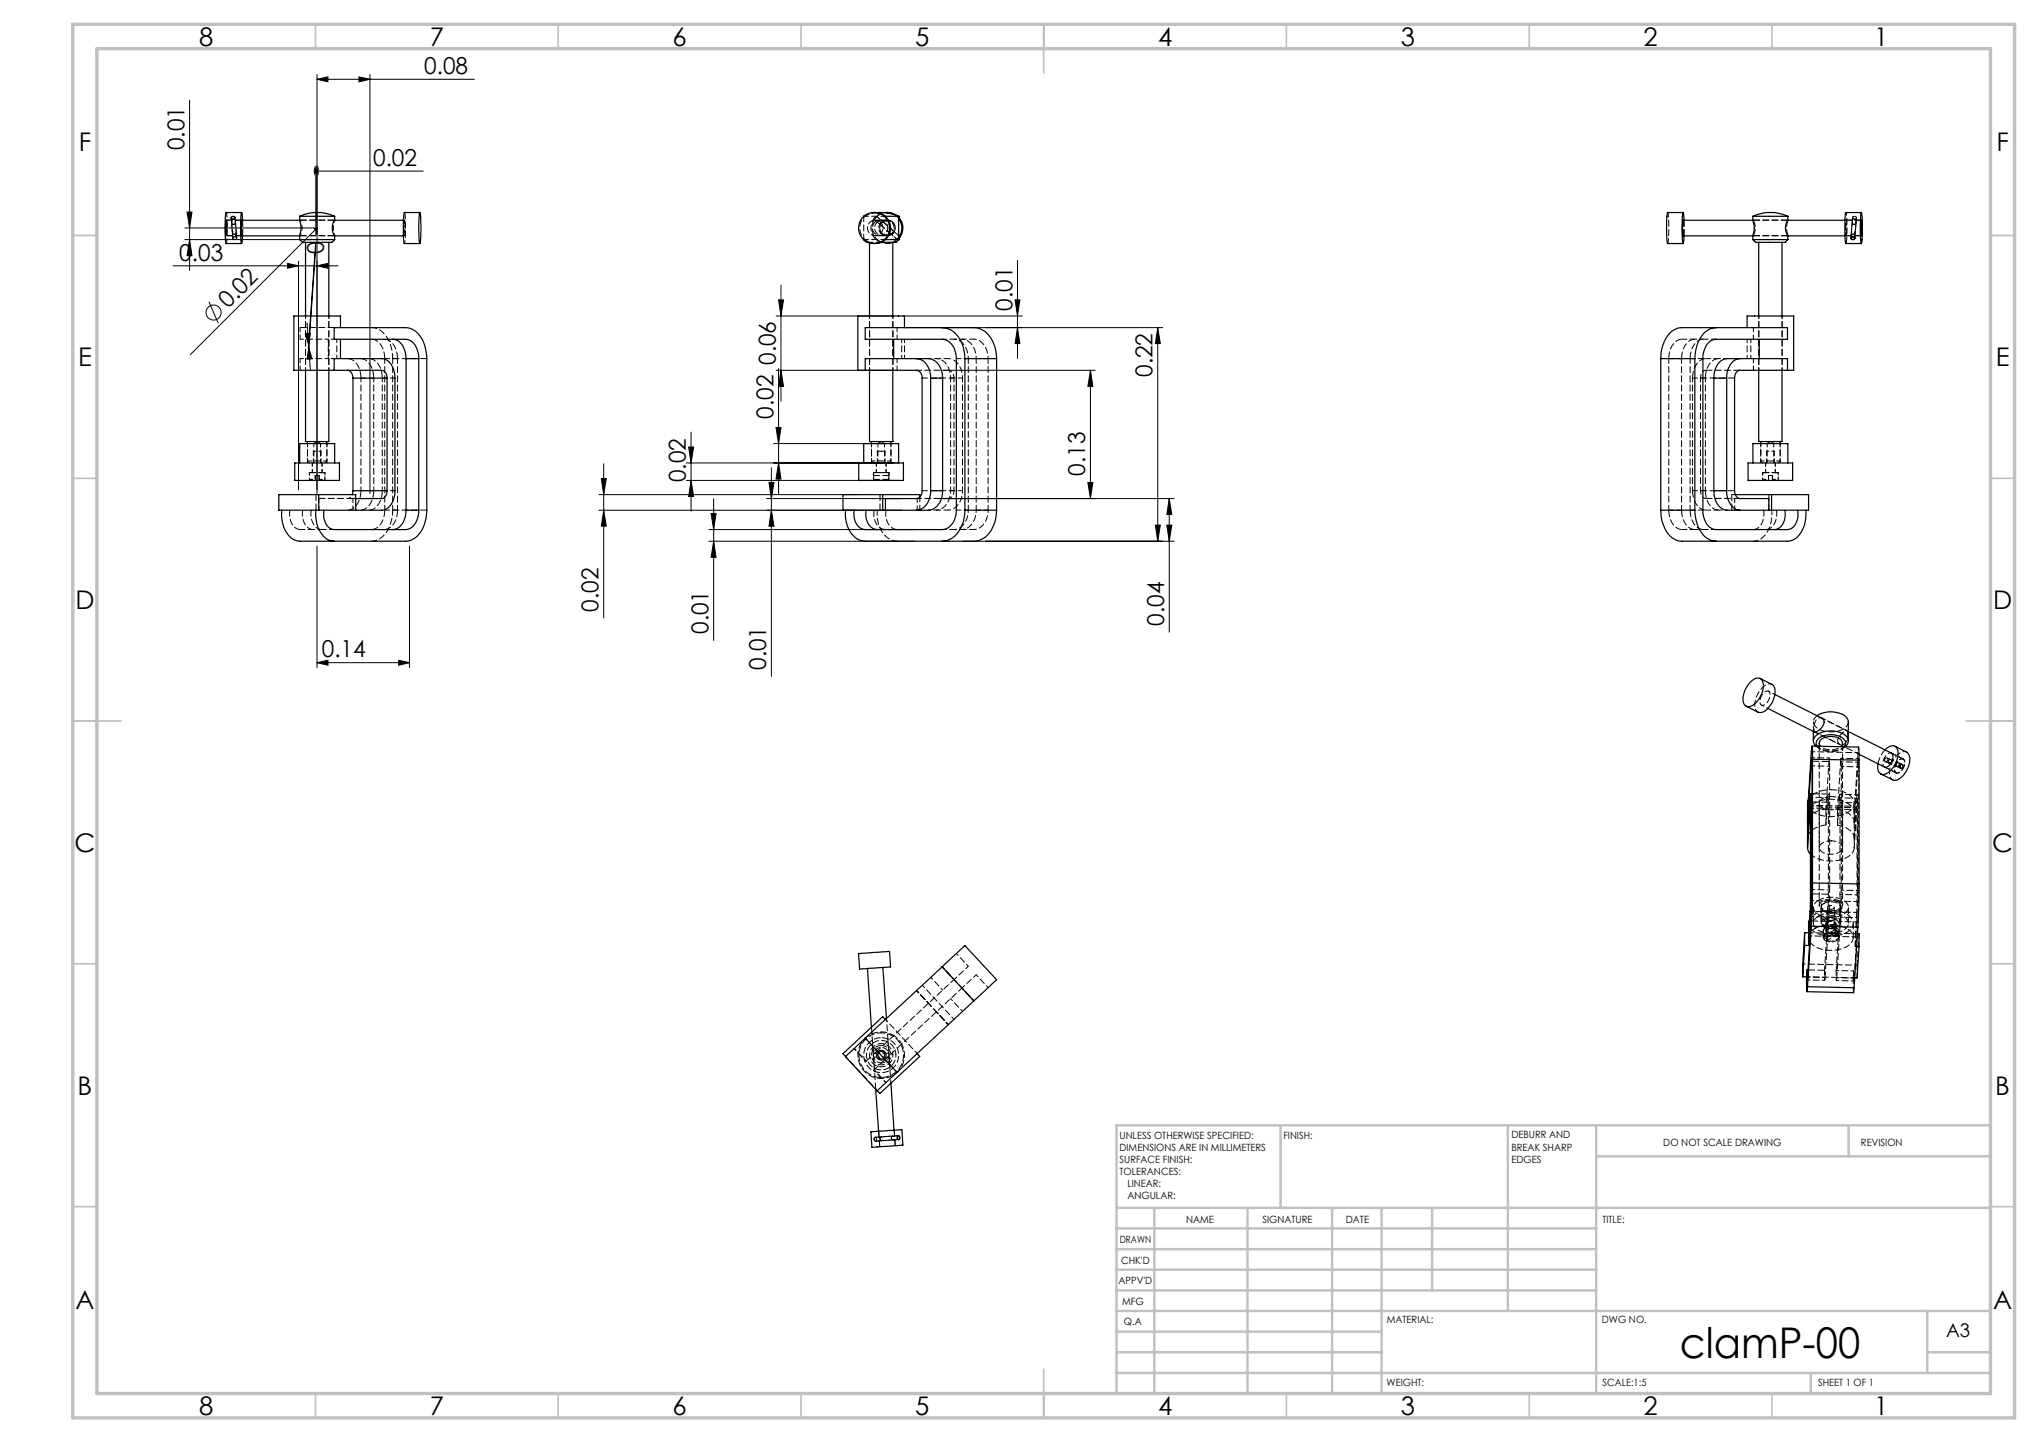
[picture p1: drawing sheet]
<svg xmlns="http://www.w3.org/2000/svg" width="420mm" height="297mm" viewBox="0 0 420 297" stroke-linecap="round" stroke-linejoin="round" font-family="sans-serif">
<g fill="none" stroke="#000" stroke-width=".21">
<path d="M65.3 16.3l2.3-.5v1.1zM65.3 15.3v86.4M65.3 16.3h32.4M73.9 15.8l2.3 .5-2.3 .6zM76.2 15.3v86.4M39.1 20.6v35.1M64.6 35.2h22.6M64.8 34.7l.3 .5-.3 .5zM65.1 34.2v14.2M65.5 34.7v1l-.2-.5zM35.6 54.7h34M38.1 47h26.2"/>
<path d="M38.1 49.4h26.2M38.5 43.7h1l-.4 3.3zM39.1 49.4l.4 3.3h-1zM59.2 54.3l2.3 .4-2.3 .5zM61.5 53.8v47.1M64.6 47l.6 .1 .1 .6zM65 50.1l-1.5 21.7M65.1 50.6l-1.5 21.7M65.3 54.7l2.3-.4v.9zM65.4 46.8l-26.2 26.3M160.9 58.7v23.9M209.6 53.6v20.2"/>
<path d="M43 62.2l1.9 4.4M62.9 68.7l1-.1-.3 2.4zM63.3 66.5l.3 4.5M63.6 71v.6M63.6 71.6l.7 2.3-1 .1zM63.6 71.6l.3 4.5M159.9 65.1h24.1M159.9 76.3h24.1M160.4 61.8h1l-.5 3.3zM160.4 75.9v25.8M160.9 76.3l.5 3.3h-1zM186 65.1h24.6"/>
<path d="M194.2 76.3h31.4M209.1 61.8h1l-.5 3.3zM209.6 67.5l.5 3.3h-1zM224.6 76.3v26.4M224.6 76.3l.5 3.3h-1zM238.5 67.5l.5 3.3h-1zM238.5 67.5v44M239.5 67.5h-53.5M123.9 98.6h1l-.5 3.3zM124.4 95.5v31.8M141.4 99h43.7M141.4 95.4h43.7"/>
<path d="M141.9 92.1h1l-.6 3.3zM142.3 99l.6 3.3h-1zM142.3 89v16.3M158.4 99.4h1l-.5 3.3zM158.9 96.3v43M159.3 91.4h24.8M159.8 88h1.1l-.5 3.4zM160.4 95.4l.5 3.3h-1.1zM224.1 99.4h1l-.5 3.3zM65.3 112.5v25M84.3 112.5v25M123.4 101.9h53"/>
<path d="M124.4 105.1l.5 3.3h-1zM146 111.5h42.4M146 109.1h42.4M146.5 105.8h1l-.5 3.3zM147 102.7v29.2M147 111.5l.5 3.3h-1zM157.9 102.7h27.9M158.9 105.1l.5 3.3h-1zM185.8 105.1h-62.4M193 102.7h48.9M198.3 111.5h43.6M238 108.2h1l-.5 3.3z"/>
<path d="M240.3 108.2h1.1l-.6 3.3zM240.8 102.7v27.5M240.8 102.7l.6 3.3h-1.1zM65.3 136.5l2.3-.5v1zM65.3 136.5h19M82.1 136l2.2 .5-2.2 .5z"/>
<circle cx="44" cy="64.4" r="1.56"/>
</g>
<g fill="none" stroke="#c0c0c0" stroke-width=".35">
<path d="M65 5v5M115 5v5M165 5v5M215 5v10M265 5v5M315 5v5M365 5v5M15 48.5h5M410 48.5h5M15 98.5h5M410 98.5h5M15 148.5h10"/>
<path d="M405 148.5h10M15 198.5h5M410 198.5h5M15 248.5h5M410 248.5h5M65 287v5M115 287v5M165 287v5M215 282v10M265 287v5M315 287v5M365 287v5"/>
</g>
<g fill="none" stroke="#c0c0c0" stroke-width=".5">
<path d="M263.8 231.8v17M310.6 231.8v38.2M328.8 231.8v55.2M328.8 238.2h81.2M380.8 231.8v6.4M410 231.8h-180v55.2M230 248.8h180M230 257.3h98.8M230 253h98.8M237.8 248.8v38.2M257 248.8v38.2M274.4 248.8v38.2"/>
<path d="M284.6 248.8v38.2M295 248.8v17M230 265.8h98.8M230 261.5h98.8M230 278.5h54.6M230 274.3h54.6M230 270h180M397 278.5h13M397 270v12.8M230 282.8h180M373 282.8v4.2"/>
</g>
<path d="M15 5h400v287h-400zM20 10h390v277h-390z" fill="none" stroke="#c0c0c0" stroke-width=".7"/>
<g fill="#000">
<path d="M64.6 47l.6 .1 .1 .6z"/>
<path d="M65.5 34.7v1l-.2-.5zM64.8 34.7l.3 .5-.3 .5z"/>
<path d="M65.3 54.7l2.3-.4v.9zM59.2 54.3l2.3 .4-2.3 .5z"/>
<path d="M62.9 68.7l1-.1-.3 2.4zM63.6 71.6l.7 2.3-1 .1z"/>
<path d="M209.6 67.5l.5 3.3h-1zM209.1 61.8h1l-.5 3.3z"/>
<path d="M142.3 99l.6 3.3h-1zM141.9 92.1h1l-.6 3.3zM160.4 95.4l.5 3.3h-1.1zM159.8 88h1.1l-.5 3.4z"/>
<path d="M146.5 105.8h1l-.5 3.3zM147 111.5l.5 3.3h-1zM123.9 98.6h1l-.5 3.3zM124.4 105.1l.5 3.3h-1zM160.4 61.8h1l-.5 3.3zM160.9 76.3l.5 3.3h-1zM38.5 43.7h1l-.4 3.3zM39.1 49.4l.4 3.3h-1z"/>
<path d="M238 108.2h1l-.5 3.3zM238.5 67.5l.5 3.3h-1zM224.1 99.4h1l-.5 3.3zM224.6 76.3l.5 3.3h-1zM240.3 108.2h1.1l-.6 3.3zM240.8 102.7l.6 3.3h-1.1zM158.9 105.1l.5 3.3h-1zM158.4 99.4h1l-.5 3.3z"/>
<path d="M65.3 136.5l2.3-.5v1zM82.1 136l2.2 .5-2.2 .5zM65.3 16.3l2.3-.5v1.1zM73.9 15.8l2.3 .5-2.3 .6z"/>
</g>
<g fill="none" stroke="#000" stroke-width=".25">
<path d="M47.6 44.9v.1M47.7 44.7a.35 .35 0 0 1 .6-.1 .35 .35 0 0 1-.2 .6 .34 .34 0 0 1-.4-.1 .34 .34 0 0 1 0-.4zM48 44.6l.4 .2M48.3 45.1l-.4 .1M49.8 43.8h-3.2l-.2 2.4 .1 3.9 3.3 .1M50 45.4l-.2-1.6a23.9 23.9 0 0 0 0 6.4l.2-1.6M61.7 44.6a8.7 8.7 0 0 1 7.2 0M61.7 44.6v.8h-11.9l-.1 .8 .1 2.4h11.9M61.7 45.4a5 5 0 0 1 0 3.1M61.7 49.4h7.2M61.7 44.6h7.2M61.7 49.4l.6 .5h6.1l.5-.5"/>
<path d="M61.7 48.5v.9M62.9 49.9v15.2M67.7 49.9v15.2M68.9 44.6v.8M68.9 48.6v.8M83.1 45.4h-14.2a2.88 2.88 0 0 0 0 3.1l14.2 .1M86.5 43.8a20.7 20.7 0 0 1 0 6.4l-.2-2.7zM86.5 43.8h-3.2l-.2 1.2a20.6 20.6 0 0 0 .2 5.2h3.2M177.9 49.4h.1M177.9 44.6h.1M177.9 49.4l.6 .5h.4M177.9 49.3v.1"/>
<path d="M178 44.5l-.1 .1M179.1 50v15.1M180.1 43.8a3.2 3.2 0 0 1 3.3 3.2 3.2 3.2 0 0 1-3.3 3.2M180.7 43.8l2.3 .1 2.1 .7M181.5 49.9h3M182.2 43.8h.9l1 .4M182.4 49.4h2.7M182.4 44.6h2.7M182.6 43.8l1.2 .1 .9 .5M183.9 49.9v15.2M184 49.9h-.1M184.5 49.9h.1"/>
<path d="M185.1 44.8a3.2 3.2 0 0 1 0 4.4M185.1 45a3.2 3.2 0 0 1 0 3.9M185.1 49.4h.1M185.1 44.6h.1M185.1 49.1l.2-.3-.2 .3M185.1 44.6v4.8M185.1 49.4l-.6 .5M185.3 48.8l-.2 .2M185.3 48.8h.1M346.7 43.8h-3.2a24.1 24.1 0 0 0 0 6.4h3.2M346.9 45.4l-.2-1.6a20.7 20.7 0 0 0 0 6.4l.2-1.6M361.1 44.6a8.7 8.7 0 0 1 7.2 0"/>
<path d="M361.1 44.6v.8h-14.4l-.1 1.4 .1 1.8h14.4M361.1 45.4a4.5 4.5 0 0 1 0 3.1M361.1 49.4h7.2M361.1 44.6h7.2M361.1 49.4l.5 .5h6.1l.6-.5M361.1 48.5v.9M362.3 49.9v15.2M367.1 49.9v15.2M368.3 45.4a2.79 2.79 0 0 0 0 3.1M368.3 48.6h11.7M368.3 45.4h11.7M368.3 44.6v.8"/>
<path d="M368.3 48.6v.8M381.2 49h.1M381.2 49.1a.39 .39 0 0 1 .5-.3 .39 .39 0 0 1 .3 .3M381.3 48.9a.35 .35 0 0 1 .6-.1 .35 .35 0 0 1-.2 .6l-.4-.2zM382.1 49.1h.1M383.4 45.4v3.1l-.1-1zM383.4 43.8a23.9 23.9 0 0 1 0 6.4v-.1a23.9 23.9 0 0 1 0-6.3zM383.4 43.8h-3.2a24.1 24.1 0 0 0 0 6.4h3.2M62.9 76.3v14.6h4.8v-14.6M68.8 76.3h9.8a1.47 1.47 0 0 1 1.1 1.6M68.8 76.3v-2.4h9.8a3.2 3.2 0 0 1 2.7 2.9l.1 24.3a3.9 3.9 0 0 1-2.4 4h-21.6v-3.2h15.9v3.2M70.1 67.5v-2.4h-9.6v11.2h8.3"/>
<path d="M70.1 69.9v4M71.6 76.3a1.47 1.47 0 0 1 1.1 1.6M72.7 77.9h7M72.7 77.9v23.2M79.7 77.9v23.2M80.9 69.9a3.1 3.1 0 0 1 2.6 2.9l.1 1.1M83.6 73.9h2.7M83.6 73.9v31.2M86.3 73.9a4 4 0 0 0-2.1-3.9l-.7-.1h-14.7v-2.4h14.7a4.6 4.6 0 0 1 4.1 3.9l.3 2.5v31.2a6.9 6.9 0 0 1-2.7 5.9l-.8 .4-.9 .1h-21.7a4.4 4.4 0 0 1-3.7-4l-.1-2.4M86.3 73.9v31.2M178.2 76.3v-2.4h13a3.6 3.6 0 0 1 3 4M178.2 76.3h10.6a1.44 1.44 0 0 1 1.1 1.6v23.2a1.44 1.44 0 0 1-1.1 1.6h-6.4v2.4"/>
<path d="M179.1 76.3v14.6h4.8M183.9 76.3v14.6M184.1 69.9v4M186.3 67.5v-2.4h-9.6v11.2h1.5M188.8 73.9a3.6 3.6 0 0 1 2.9 4M191.7 77.9v23.2M191.7 77.9h2.5M194.1 67.5a4.7 4.7 0 0 1 4.1 3.4l.3 1.1 .3 1.9M194.2 77.9v23.2M198.8 73.9h6.5M198.8 73.9v31.2M205.3 73.9a6.2 6.2 0 0 0-3.8-6.3l-23.3-.1v2.4h15.9a3.4 3.4 0 0 1 2.9 3.4v31.8a3.6 3.6 0 0 1-2.9 4h-15.9a3 3 0 0 1-2.3-3.6l.1-.4"/>
<path d="M205.3 73.9v31.2M342.1 73.9a6.9 6.9 0 0 1 2.7-5.9l.8-.4 .9-.1h21.7v2.4h-14.7a3.1 3.1 0 0 0-2.7 2.9v32.3a3.8 3.8 0 0 0 2.3 3.9l15.1 .1a2.95 2.95 0 0 0 2.1-3.6v-.4M342.1 73.9h7M342.1 73.9v31.2M349.1 73.9v31.2M353 77.9h2.7M353 77.9v23.2M353.5 67.5a4.6 4.6 0 0 0-4 3.9l-.4 2.5M355.7 77.9v23.2M358.4 73.9a3.5 3.5 0 0 0-2.7 4M359.9 67.5v-2.4h9.6v11.2h-1.3M362.3 76.3v14.6h4.8v-14.6"/>
<path d="M362.4 69.9v4M368.2 76.3v-2.4h-12.5a3.3 3.3 0 0 0-2.6 3.5l-.1 .5M368.2 76.3h-9.8a1.47 1.47 0 0 0-1.1 1.6v23.2a1.47 1.47 0 0 0 1.1 1.6h5.9v2.4M60.7 95.4h9.2v3.6h-9.2zM61.7 95.4v-4h7.2v4M63.3 90.9v.5M67.3 90.9v.5M176.9 95.4h9.2v3.6h-9.2zM177.9 95.4v-4h7.2v4M179.5 90.9v.5M183.5 90.9v.5M183.9 90.9h.1"/>
<path d="M360.1 95.4h9.2v3.6h-9.2zM361.1 95.4v-4h7.2v4M362.7 90.9v.5M366.7 90.9v.5M65.1 105.1a6.2 6.2 0 0 0 2.5 6.1l1.2 .3M65.7 101.9v3.2M66.7 105.1a3.3 3.3 0 0 0 1.8 3.9l15 .1a3.1 3.1 0 0 0 2.7-3l.1-1M72.7 101.1l-.1 .8M72.7 101.1h7M79.7 101.1a1.47 1.47 0 0 1-1.1 1.6h-5.3M83.6 105.1a3.8 3.8 0 0 1-2.4 3.9l-.3 .1M83.6 105.1h2.7"/>
<path d="M174.2 105.1a6.1 6.1 0 0 0 2.7 6.1l1.3 .3h22.4a4.6 4.6 0 0 0 4.1-3.4l.4-1.2 .2-1.8M178.4 105.1a3.1 3.1 0 0 0 2.3 4M181.8 101.9v3.2M191.7 101.1a3.6 3.6 0 0 1-2.9 4M191.7 101.1h2.5M194.2 101.1a3.7 3.7 0 0 1-3 4h-17.6v-3.2h15.8v.5M198.8 105.1a6.9 6.9 0 0 1-2.9 5.9l-.9 .4-.9 .1M198.8 105.1h6.5M342.1 105.1a7 7 0 0 0 2.7 5.9l.8 .4 .9 .1h21.7a3.9 3.9 0 0 0 3.3-3l.4-1.6 .1-1.8M342.1 105.1h7M349.1 105.1a6.9 6.9 0 0 0 2.7 5.9l.8 .4 .9 .1M353 101.1a3.9 3.9 0 0 0 2.4 4h17.1v-3.2h-15.1"/>
<path d="M353 101.1h2.7M355.7 101.1a3.6 3.6 0 0 0 2.7 4M364.9 101.9v3.2M367.7 105.1a3.4 3.4 0 0 1-1.8 3.9l-.4 .1M362.5 139.7l2.5 1.3a2.03 2.03 0 0 1 .5 2.4 5 5 0 0 1-2.5 3.3h-.8l-2.5-1.3M360.4 140.6l.4-.3a1.35 1.35 0 0 1 2.2 0 4.7 4.7 0 0 1-2.4 5.2 1.24 1.24 0 0 1-1.3-.3 1.24 1.24 0 0 1-.3-1.3 5.8 5.8 0 0 1 1.4-3.3zM364.1 145.9l9.7 4.9M365.6 143l9.8 5M373.1 156.8l.1-.7v29.8l-.9 16-.1-2.1M373.1 156.8l-.8 12.5 .3-.9M373.1 156.8h.1M373.2 153.7l9.6 .2 .1 2.7"/>
<path d="M373.3 156.4l-.1-2.7-.9 13.6M373.3 156.4v25.5M373.3 156.4l9.6 .2M373.5 150.6v2M374.1 153.7a1.44 1.44 0 0 1 .4-2.5 5.3 5.3 0 0 1 5.9 .5 1.43 1.43 0 0 1-.4 2.1M374.3 147.4a5.2 5.2 0 0 1 6.1 .4l.3 .9v3.9M374.3 153.7a1.5 1.5 0 0 1 1.3-2.2 4 4 0 0 1 4.5 1.1l.1 .6-.3 .6M374.7 153.7a1.61 1.61 0 0 1 1.6-1.9 2.69 2.69 0 0 1 3.2 1.1v.9M375.2 148a1.1 1.1 0 0 1 .1 1.8l-.7 .7-.8 .3M380.7 150.7l8.9 4.4a2.04 2.04 0 0 1-1 2.9h-.4l-5.3-2.6M382.9 156.6v25.5M388.3 154.5a1.62 1.62 0 0 1 2.4-.5 4.5 4.5 0 0 1-2.1 5.3 1.24 1.24 0 0 1-1.4-.1 1.24 1.24 0 0 1-.4-1.4v-.5"/>
<path d="M390.3 153.7l2.4 1.2a2.56 2.56 0 0 1 .3 3.3 3.5 3.5 0 0 1-2.9 2.5l-2.7-1.3M391.8 157.5a.41 .41 0 0 0-.5 .2 .41 .41 0 0 0 .2 .5M372.5 164.7l-.2 .7v9.2M372.9 166.2v-.3v20.2l-.4 8.6M372.9 166.2l-.6 8.3 .1 .7 .5 .7M372.9 166.2h.1M372.9 163.5h.4M373 165.2l-.1-1.7-.6 9M373 165.2v18.9M373 165.2h.3M176.8 196.4l6.4-.4 .2 3.1-6.3 .5zM178.7 199.5l.8 12.1"/>
<path d="M181.9 199.2l.7 10.6M194.1 199.1l4.7-4.3 6.5 7-4.7 4.4M194.1 199.1l6.5 7.1M194.1 199.1l-15.9 14.7M371.7 194.7l-.4 6.5M371.7 194.7h.8M371.7 192.1v2.6M371.7 192.1h.9M371.7 192.1l-.4 6.5v2.6M372.2 199.8l-.1 1.4M372.2 199.8h.2M372.7 189.3l-.2 .8v2"/>
<path d="M372.9 189.7l-.4 5M372.9 189.7h.2M373 184.1l-.1 5.6M373 184.1h.2M373.1 190.8l-.8 12.4M373.1 190.8l9.6 .2M373.3 181.9l-.2 8.9M373.3 181.9l9.6 .2M382.4 194.9h.5M382.6 192.3h.3v2.6M382.7 191l-.8 12.4M382.9 182.1l-.2 8.9"/>
<path d="M382.9 194.9l-.4 6.5h-.4M178.2 213.8l-4.1 3.8 6.6 7.1 4-3.8M178.2 213.8l6.5 7.1M182.4 210l-.6-.6-8.2 7.6 .6 .6M188.9 217l.5 .6-8.1 7.6-.6-.6M200.6 206.2l-15.9 14.7M371.3 201.2h.8M372.1 201.2l.1 3.1 .1-1.1M372.3 203.2l9.6 .2M381.9 203.4l-.1 1.1-9.6-.2M179.4 233.1l6.4-.4 .2 3.2-6.4 .4zM180.4 224.4l.6 8.6"/>
<path d="M183.5 223.1l.6 9.7M185 234a.37 .37 0 0 1 .4 .3 .37 .37 0 0 1-.4 .4l-.1-.3zM185 233.9h.1M185.1 233.9a.42 .42 0 0 0-.3 .4 .42 .42 0 0 0 .3 .4M185.1 234.7h.1"/>
<circle cx="180.1" cy="47" r="3.2"/>
<circle cx="391.7" cy="157.8" r=".36"/>
</g>
<g fill="none" stroke="#000" stroke-width=".21" stroke-dasharray="1.3 .6" stroke-dashoffset=".4">
<path d="M47.6 44.9l.4 4.2M48.8 49l-.4-4.2M83.5 44.5l-.2-.8M180.3 43.7a3.2 3.2 0 0 0-3.2 3.2 3.2 3.2 0 0 0 3.2 3.2M181.3 46.2l.5-.6M181.3 45.7a1.6 1.6 0 0 0-2.6 .8 1.6 1.6 0 0 0 1.9 2 1.6 1.6 0 0 0 .9-2.5l-.2-.3M181.5 48.1a1.6 1.6 0 0 0 2.6-.7 1.6 1.6 0 0 0-1.8-2 1.6 1.6 0 0 0-1 2.5l.2 .2M181.8 48.1a1.6 1.6 0 0 0 2.6-.7 1.6 1.6 0 0 0-1.9-2 1.6 1.6 0 0 0-1 2.5l.3 .2M181.8 45.6l-.5 .6M182.9 46.9a1.6 1.6 0 0 0-2.4-1.4 1.6 1.6 0 0 0-.1 2.8 1.6 1.6 0 0 0 2.5-1.2v-.2M183.3 46.9a1.6 1.6 0 0 1-2.3 1.4 1.6 1.6 0 0 1-.1-2.7 1.6 1.6 0 0 1 2.4 1.2v.1M183.9 45.7a1.6 1.6 0 0 0-2.6 .8 1.6 1.6 0 0 0 1.8 2 1.6 1.6 0 0 0 1-2.5l-.2-.3"/>
<path d="M185.1 49l-.3 .3 .3-.3M185.1 49.1l-.2 .3 .2-.3M380.4 49.4l-.2 .7M381.6 44.8l-.3 4.2M382.1 49.1l.3-4.2M61.8 76.3v-2.4M61.8 69.9v-2.4M184.8 76.3v-2.4M184.8 69.9v-2.4M195.3 73.9h-2.4M196.5 69.9h-2.4M198.3 77.9h-2.5"/>
<path d="M199.5 73.9h-2.5M200.6 69.9h-2.4M203.5 73.9h-2.4M361.2 76.3v-2.4M361.2 69.9v-2.4M64.5 92.9v2.4M64.9 97.9v.8M64.9 97.9h.8M64.9 98.7v-.8M65.3 90.9l-.6 .4M65.7 98.7v-.8M65.7 97.9v.8"/>
<path d="M66 91.3l-.7-.4M66.1 95.3v-2.4M180 97.9v.8M180.7 92.9h.8M180.7 92.9v2.4M181.5 92.9h.8M181.5 90.9l-.7 .4M182.2 91.3l-.7-.4M182.3 95.3v-2.4M183.1 98.7v-.8M363.9 92.9v2.4M364.3 97.9h.8"/>
<path d="M364.3 98.7v-.8M364.3 97.9v.8M364.7 90.9l-.7 .4M365.1 97.9v.8M365.1 98.7v-.8M365.4 91.3l-.7-.4M365.5 95.3v-2.4M65.7 102.7v2.4M72.7 102.7v2.4M188.9 102.7v2.4M195.3 105.1h-2.4M196.5 109.1h-2.4"/>
<path d="M198.3 101.1h-2.5M199.5 105.1h-2.5M200.6 109.1h-2.4M203.5 105.1h-2.4M356.7 101.9h.8M357.3 102.7v2.4M374.7 153.7v32.9M376.9 157.8l-.1-1.7-.1 .8M379.3 157.9l-.1-1.7-.1 .7M379.9 153.8a4.2 4.2 0 0 1-5.6-.1M382.9 157.9l-.1-1.6-.1 .7M388.2 156.4a.35 .35 0 0 1 .6-.1 .35 .35 0 0 1-.1 .5 .35 .35 0 0 1-.5-.3v-.1"/>
<path d="M388.4 156.8a.4 .4 0 0 1-.1-.6 .4 .4 0 0 1 .6 .2 .4 .4 0 0 1-.5 .5v-.1M388.4 156.9l.8 .3M389.2 157.2a.4 .4 0 0 1-.1-.7 .4 .4 0 0 1 .6 .2 .4 .4 0 0 1-.5 .5M389.5 156.5l-.8-.4M390.7 157.8a.4 .4 0 0 0 .6-.3 .4 .4 0 0 0-.6-.4 .4 .4 0 0 0-.1 .7h.1M390.7 157.8l.8 .4M391.8 157.4l-.8-.3M376.6 165.2l-.1-1.7v.8M379 165.3l-.1-1.7v.7M382.6 165.4l-.1-1.7v.7M372.6 192.1l10 .2M375.7 186.1a2.74 2.74 0 0 1 3.4 .5 1.21 1.21 0 0 1-1.4 1.4 2.03 2.03 0 0 1-2.6-1.1l.2-.5 .4-.3"/>
<path d="M375.7 189.3a2.74 2.74 0 0 1 3.4 .6 1.21 1.21 0 0 1-1.4 1.4 2.03 2.03 0 0 1-2.6-1.2l.2-.4 .4-.4M375.8 190.7a2.65 2.65 0 0 0 3.3-.7 1.32 1.32 0 0 0-1.5-1.3 1.88 1.88 0 0 0-2.5 1.2l.3 .5 .4 .3M376 191.1a2.09 2.09 0 0 1 2.7 .5 1.22 1.22 0 0 1-1.5 1.1 1.3 1.3 0 0 1-1.6-1l.4-.6M378.2 189.5a.78 .78 0 0 1 .5 .9 .78 .78 0 0 1-.8 .6 1.92 1.92 0 0 1-2.4-.8 1.37 1.37 0 0 1 1.7-1l1 .3M378.3 193.7a.73 .73 0 0 0 .4-.7 .73 .73 0 0 0-.6-.7 1.87 1.87 0 0 0-2.6 .8 1.83 1.83 0 0 0 2.8 .6M378.3 192.4a.73 .73 0 0 0 .4-.7 .73 .73 0 0 0-.6-.7 1.87 1.87 0 0 0-2.6 .8 1.83 1.83 0 0 0 2.8 .6M378.5 185.7a2.65 2.65 0 0 0-3.3 .6 1.32 1.32 0 0 0 1.5 1.4 1.88 1.88 0 0 0 2.4-1.2l-.2-.5-.4-.3M379.5 186.6v-32.8M180.8 217.4a.68 .68 0 0 0 1 .5 .68 .68 0 0 0 .1-1.1 .68 .68 0 0 0-1 .4l-.1 .2M181.5 218.9a1.6 1.6 0 0 0 1.5-2.3 1.6 1.6 0 0 0-2.8-.2 1.6 1.6 0 0 0 1 2.5h.3M181.5 218.3a1 1 0 0 0 .9-1.4 1 1 0 0 0-1.7-.2 1 1 0 0 0 .6 1.6h.2M181.5 216.3a1 1 0 0 1 .9 1.5 1 1 0 0 1-1.7 .2 1 1 0 0 1 .6-1.6l.2-.1"/>
<path d="M184.1 213.3l.9 .8 .7 .9M181.5 235l2.4-.2M183.9 234l-2.4 .2"/>
</g>
<g fill="none" stroke="#000" stroke-width=".21" stroke-dasharray="1.3 .6" stroke-dashoffset=".8">
<path d="M61.8 45.4l.4 .9v.6M62.2 46.9l-.1 1-.3 .6M68.7 46.9l.2-1.5M68.9 48.5l-.2-1.6M180 45.2l1.3 1M180 45.2l.6-.6-.6 .6M180.3 44.9l.3-.3-.5 .6 .2-.3M181.3 46.2l.5-.6-.5 .6M181.8 45.6l-1.2-1M183.6 48.3l1.2 1M183.6 48.3l.5-.6-.5 .6M185.3 48.7l-1.2-1"/>
<path d="M62.9 65.1v11.2M67.7 76.3v-11.2M179.1 65.1v11.2M183.9 76.3v-11.2M192.9 73.9h-1.7M195.8 77.9a3.6 3.6 0 0 0-2.9-4M198.2 69.9h-1.7M198.3 77.9a3.6 3.6 0 0 0-3-4M199.5 73.9a3.6 3.6 0 0 0-3-4M201.1 73.9a3.6 3.6 0 0 0-2.9-4M203.5 73.9a3.6 3.6 0 0 0-2.9-4M362.3 65.1v11.2"/>
<path d="M367.1 76.3v-11.2M63.7 97.3v1.6M64.5 92.9h1.6M66.9 98.9v-1.6M179.9 97.3h1.6M179.9 97.3v1.6M181.5 97.3h1.6M183.1 98.9v-1.6M363.1 97.3v1.6M363.9 92.9h1.6M366.3 98.9v-1.6M191.2 105.1h1.7"/>
<path d="M192.9 105.1a3.6 3.6 0 0 0 2.9-4M195.3 105.1a3.6 3.6 0 0 0 3-4M196.5 109.1a3.6 3.6 0 0 0 3-4M196.5 109.1h1.7M198.2 109.1a3.6 3.6 0 0 0 2.9-4M200.6 109.1a3.6 3.6 0 0 0 2.9-4M389.2 157.2l1.5 .6M391 157.1l-1.5-.6M372.5 164.7a5.1 5.1 0 0 1 4.8-2M371.3 198.6l11.2 .2M372.8 189.3l1.1-1M376.1 190.2v1.6"/>
<path d="M378.1 191.8v-1.6"/>
</g>
<g fill="none" stroke="#000" stroke-width=".21" stroke-dasharray="1.3 .6" stroke-dashoffset=".3">
<path d="M46.5 48.1l.1 .4 .1-1.7-.1-1.5-.1 2.8M46.6 50.1l.2-3.3-.2-3.1M46.7 45.7l-.1-.4-.1 1.7 .1 1.5 .1-2.8M83.4 45.7l-.1-.4-.1 1.7 .1 1.5 .1-2.8M177.9 49.3h4.5M177.9 44.5h4.5M178.9 49.9h2.6M180 45.2l4.9 4.2M180.3 48.5h2.5M182.8 45.3h-2.5M185.3 48.7l-4.7-4.1M343.5 43.7l.2 3.3-.2 3.1"/>
<path d="M380.3 48.1l-.1 .4-.1-1.7 .1-1.5 .1 2.8M74.3 77.9h2.7M78.7 77.9h2.7M79.2 73.9h2.7M346.4 73.9h-2.7M349.1 69.9h-2.6M350.8 73.9h-2.7M351.3 77.9h-2.7M353.5 69.9h-2.6M354 73.9h-2.6M61.8 109.1h2.7M66.2 109.1h2.7"/>
<path d="M74.3 101.1h2.7M78.7 101.1h2.7M79.2 105.1h2.7M79.2 105.1v-31.2M80.9 105.1v-31.2M81.9 105.1v-31.2M199.5 105.1v-31.2M201.1 105.1v-31.2M203.5 105.1v-31.2M343.7 105.1v-31.2M346.4 105.1v-31.2M346.4 105.1h-2.7"/>
<path d="M348.1 105.1v-31.2M349.1 109.1h-2.6M350.8 105.1h-2.7M351.3 101.1h-2.7M353.5 109.1h-2.6M354 105.1h-2.6M361.2 111.5a4.4 4.4 0 0 0 3.6-4.1l.1-2.3M373.9 150.8l9.1 4.5M380.1 153.8a5.3 5.3 0 0 1-6-.1M372.3 167.3a3.6 3.6 0 0 1 3.5-2.6 6.1 6.1 0 0 1 5.9 1.8l.2 1M377.2 173.2a2.09 2.09 0 0 1 2.3 1.4 2.43 2.43 0 0 1-2.9 1.3 1.65 1.65 0 0 1-1.8-1.6 2.51 2.51 0 0 1 2.4-1.1M377.2 164a2.09 2.09 0 0 1 2.3 1.5 2.43 2.43 0 0 1-2.9 1.3 1.65 1.65 0 0 1-1.8-1.7 2.51 2.51 0 0 1 2.4-1.1"/>
<path d="M382.5 166.4l-.6 8.3M382.5 164.4l-.6 8.3M375.8 192.7v.7M375.8 199.8l.7-10M376.3 193.1l-.5-.4M376.3 193.7v-.6M376.3 193.7l2.2-1.2M376.9 183.3v-25.5M378 191.5l.5 .3M378 192.1v-.6M378 192.1l-2.2 1.3M378 191.5l-2.2 1.2"/>
<path d="M378.2 199.9l.7-10.1M378.5 191.8v.7M378.5 191.8l-2.2 1.3M378.7 185.5a1.09 1.09 0 0 1 .8 1.1 1.09 1.09 0 0 1-.9 1 3 3 0 0 1-3.8-.8 1.53 1.53 0 0 1 1.6-1.6h1.2l1.1 .3M379.3 183.3v-25.4M382.5 198.8l.4-6.5M382.9 183.4v-25.5M178.2 213.8a4.8 4.8 0 0 1 5.9-.5M179.7 214.2l.4 6.5M180.7 216.4l15.8-14.7M182.3 218.2l15.9-14.7M185.7 215a4.8 4.8 0 0 1-.9 5.8"/>
<path d="M375.9 201.3v.6l-.1-2.1M378.3 201.4v.6l-.1-2.1M381.9 201.5v.5l-.1-2M382.5 201.4v-2.6M183.3 220.4l-.4-6.4"/>
</g>
<g fill="none" stroke="#000" stroke-width=".21" stroke-dasharray="1.3 .6" stroke-dashoffset=".5">
<path d="M47.6 44.9l.1 1M47.7 45.9l.2 2.1M47.9 48l.1 1.1M48 49a.36 .36 0 0 1 .4-.3 .36 .36 0 0 1 .2 .6h-.4l-.2-.3M48.1 46.2a.34 .34 0 0 0 .4-.4 .34 .34 0 0 0-.6-.1 .3 .3 0 0 0-.2 .3 .3 .3 0 0 0 .4 .2M48.3 48.3a.35 .35 0 0 1-.3-.6 .35 .35 0 0 1 .6 .1l.1 .3-.4 .2M48.5 45.9l-.1-1.1M48.7 48l-.2-2.1M48.8 49.1a.35 .35 0 0 0-.3-.4 .35 .35 0 0 0-.4 .2 .35 .35 0 0 0 .2 .5l.5-.3M48.8 49l-.1-1M381.3 49a.43 .43 0 0 0 .3 .3 .43 .43 0 0 0 .4-.2M381.3 48v1"/>
<path d="M381.5 45.9l-.2 2.1M381.6 44.8l-.1 1.1M381.6 44.9a.35 .35 0 0 1 .3-.4 .35 .35 0 0 1 .4 .2 .35 .35 0 0 1-.3 .5l-.4-.3M381.8 48.3a.35 .35 0 0 0 .2-.6 .35 .35 0 0 0-.6 .1v.3l.4 .2M381.9 46.2a.34 .34 0 0 1-.4-.4 .34 .34 0 0 1 .6-.1 .3 .3 0 0 1 .2 .3 .3 .3 0 0 1-.4 .2M382 45.2a.34 .34 0 0 1-.4-.5 .34 .34 0 0 1 .6-.1 .29 .29 0 0 1 .2 .4 .29 .29 0 0 1-.4 .2M382.1 49.1v-1.1M382.1 48l.2-2.1M382.3 45.9l.1-1M67.6 69.9v4M69.4 69.9v4M185.7 69.9v4"/>
<path d="M186.3 73.9v-4M196.5 77.9a1.44 1.44 0 0 0-1.2-1.6M350.3 77.9a1.42 1.42 0 0 1 1.1-1.6M359.9 69.9v4M360.6 69.9v4M63.3 91.3v4M64.7 91.3v4M66 95.3v-4M67.3 94.9h-2.1M67.3 95.3v-4M179.5 91.3v4M180.8 91.3v4"/>
<path d="M182.2 95.3v-4M183.5 94.9h-4M183.5 95.3v-4M362.7 91.3v4M364 91.3v4M365.4 95.3v-4M366.7 94.9h-4M366.7 95.3v-4M74.3 101.1v-23.2M77 101.1v-23.2M78.7 101.1v-23.2M195.3 102.7a1.44 1.44 0 0 0 1.2-1.6"/>
<path d="M195.8 101.1v-23.2M196.5 101.1v-23.2M198.3 101.1v-23.2M348.6 101.1v-23.2M350.3 101.1v-23.2M351.3 101.1v-23.2M351.4 102.7a1.42 1.42 0 0 1-1.1-1.6M364.2 142.4a1.99 1.99 0 0 0-1.7 2.2 .68 .68 0 0 0 .6 .7 .68 .68 0 0 0 .7-.4 1.82 1.82 0 0 0 .4-2.5M365 140.9a1.89 1.89 0 0 0-2.1 .9 4.3 4.3 0 0 0-1.1 4.6l.3 .3M376.7 156.9l-.6 9.7M379.1 156.9l-.6 9.8M379.5 153.1a2.07 2.07 0 0 1-2.4 1.3 2.16 2.16 0 0 1-2.4-1.3"/>
<path d="M380.6 151.2v.4a1.87 1.87 0 0 1-1.2 1.8 1.04 1.04 0 0 1-.9-.7 1.04 1.04 0 0 1 .4-1.1l.4-.5a1.37 1.37 0 0 1 1.2-.6l.1 .7M380.7 150.6l-5.3-2.6M390.6 159.2a1.99 1.99 0 0 0 1.7-2.3 .68 .68 0 0 0-.5-.6 .68 .68 0 0 0-.8 .4 1.82 1.82 0 0 0-.4 2.5M392 156.3a1.99 1.99 0 0 0-1.7 2.3 .68 .68 0 0 0 .5 .7 .68 .68 0 0 0 .8-.5 1.82 1.82 0 0 0 .4-2.5M392.7 154.9a1.89 1.89 0 0 0-2.1 .8 4.3 4.3 0 0 0-1.1 4.6l.4 .3M372.6 168.4a4.7 4.7 0 0 1 3.5-1.8M382.5 166.7v-.6v.3M372.5 192.1v1M373.9 191.2a6.7 6.7 0 0 1 7.3 .7 1.91 1.91 0 0 1-.8 3.1 6.7 6.7 0 0 1-7.4-.7 1.91 1.91 0 0 1 .9-3.1M376.6 187.9a.94 .94 0 0 1 1.3 .3 .89 .89 0 0 1-.8 .5 .89 .89 0 0 1-.7-.6l.2-.2M376.6 189.8a.94 .94 0 0 1 1.3 .4 .89 .89 0 0 1-.8 .4 .89 .89 0 0 1-.7-.5l.2-.3M382.5 187.9v-2.2"/>
<path d="M181.5 212.7a4.6 4.6 0 0 1 4.1 6.8 4.6 4.6 0 0 1-7.9 .4 4.6 4.6 0 0 1 3.3-7.1l.5-.1M196.5 201.7l3-2.7M198.2 203.5l2.9-2.7M180 234.7a.32 .32 0 0 1 .4-.5 .3 .3 0 0 1 .2 .5 .28 .28 0 0 1-.3 .3 .28 .28 0 0 1-.3-.3M180.3 234.2a.36 .36 0 0 1 .3 .5 .36 .36 0 0 1-.4 .3l-.1-.5 .2-.3M181.3 234.6a.3 .3 0 0 1 .3-.4 .3 .3 0 0 1 .2 .4 .28 .28 0 0 1-.3 .4 .28 .28 0 0 1-.2-.4M183.6 234.4a.3 .3 0 0 0 .4 .4 .3 .3 0 0 0 .1-.5 .28 .28 0 0 0-.3-.3 .28 .28 0 0 0-.2 .4M185.1 234.7a.46 .46 0 0 0 0-.8"/>
</g>
<g fill="none" stroke="#000" stroke-width=".21" stroke-dasharray="1.3 .6" stroke-dashoffset=".2">
<path d="M177.9 44.6v4.7M180.7 43.8l-1.4 .2-1.3 .5M80.9 73.9a6.3 6.3 0 0 0-3.5-6.3l-.9-.1M195.3 76.3h-6.5M196.5 77.9h-6.5M76.5 111.5a4.7 4.7 0 0 0 4.1-4l.3-2.4M184.8 111.5a4.5 4.5 0 0 1-4-4.1l-.1-2.3M189.5 102.4v2.7M195.3 102.7h-6.5M196.5 101.1h-6.5M388.2 158l2.4 1.2M392 156.3l-2.4-1.2"/>
<path d="M377.3 162.7a4.8 4.8 0 0 1 4.6 2.2 2.35 2.35 0 0 1-1.9 2.7 7 7 0 0 1-7.1-.9l-.4-.6-.2-.7M378.5 166.7a3.9 3.9 0 0 1 3.4 2.4v.3M378.5 170a3.9 3.9 0 0 1 3.4 2.3v.4M185 233.9l-4.7 .3"/>
</g>
<g fill="none" stroke="#000" stroke-width=".21" stroke-dasharray="1.3 .6">
<path d="M46.6 48.5h3.2M47.6 44.9l.3 .2M48 44.6l-.4 .3M48.3 45.1l.1-.2M48.4 44.9v-.1M49.8 48.5l.1-1.7-.1-1.5M49.8 45.3h-3.2M50 48.5v-3.2M61.7 48.5h.1M61.7 45.4h.1M61.8 48.5h-.1M68.9 45.4v-.1"/>
<path d="M68.9 48.5h.1M83.1 48.5h.2M83.3 45.3h-.2M179.1 49.9v.1M181.3 46.2l2.3 2.1M181.3 48.5h.5M181.8 45.3h-.5M182.6 50.1h.2M182.6 48.5h.2M182.8 45.3h-.2M184.1 47.7l-2.3-2.1M185.1 49.1v-.1"/>
<path d="M185.1 44.7l-.4-.3M185.1 49l.2-.3M346.7 45.3l.1 1.7-.1 1.5M346.9 45.3v3.2M361.1 48.5h.1M361.1 45.4h.1M368.3 48.5a4.8 4.8 0 0 1 0-3.1M368.3 45.4v-.1M368.3 48.5h.1M380.2 48.5h3.2M383.4 45.3h-3.2M68.9 67.5h-7.1"/>
<path d="M80.9 73.9h7M357.3 77.9h-7M358.4 76.3h-7M63.3 94.9l.4 .4M63.7 97.3h3.2M64.9 97.9h.1M65.7 98.7h.1M66.9 97.3h-3.2M66.9 95.3l.4-.4M179.5 94.9l.4 .4M179.9 97.9h.1M179.9 97.3v.6"/>
<path d="M180 98.7h3.1M183.1 97.9h.1M183.1 97.9h-3.1M183.1 97.3h-3.2M183.1 95.3l.4-.4M183.1 97.9v-.6M362.7 94.9l.4 .4M363.1 97.3h3.2M364.3 97.9h.1M365.1 98.7h.1M366.3 97.3h-3.2M366.3 95.3l.4-.4"/>
<path d="M61.8 109.1a2.97 2.97 0 0 1-2.1-3.6v-.4M64.5 109.1a2.97 2.97 0 0 1-2.2-3.6v-.4M65.1 101.9v3.2M65.7 102.7h7M66.2 109.1a2.97 2.97 0 0 1-2.1-3.6v-.4M72.7 102.7h.6M80.9 105.1h7M181.3 105.1v-3.2M356.7 101.9v3.2M357.3 101.1h-7M358.4 102.7h-7M361.2 109.1a2.97 2.97 0 0 0 2.1-3.6v-.4"/>
<path d="M363.8 109.1a2.97 2.97 0 0 0 2.2-3.6l-.1-.4M364.4 105.1v-3.2M374.6 154.1l.4 .2M379.3 154.3l.4-.2M388.3 154.4a5.7 5.7 0 0 0-1.5 2.9M391.5 158.2l.5-.2M392 158v-.3l-.2-.3M376.1 166.6v3.3M376.6 163.5h-3.3M378.5 166.7v3.3M381.9 172.6v-3.3M373.5 186.9v3.3"/>
<path d="M375.1 186.9v3.3M375.1 186.6v3.2M375.7 190.6l.3 .2M376.4 189.7a1.16 1.16 0 0 1 1.7 .5 1.19 1.19 0 0 1-2 0l.3-.5M376.4 191.4a1.16 1.16 0 0 1 1.7 .4 1.19 1.19 0 0 1-2 0l.3-.4M376.5 186.9v3.3M377.8 190.2v-3.3M377.8 192.2l.3-.3a.97 .97 0 0 0-1.6-.6 .53 .53 0 0 0-.3 .7 .53 .53 0 0 0 .6 .3l1-.1M378.3 190.8l.3-.2M379.1 190.2v-3.3M379.1 189.8v-3.2M380.7 190.2v-3.3"/>
<path d="M382.1 194.9h.4M382.1 194.9l.4-5M382.1 193l.4-5.1M180 217.7h3.1M180.7 216.4l-2.3 2.2M181.5 216.5a.8 .8 0 0 1 .7 1.2 .8 .8 0 0 1-1.3 .2 .8 .8 0 0 1 .4-1.3l.2-.1M182.3 218.2l-2.3 2.2M183.1 216.9h-3.1M381.7 201.4h.4M181 233l.2 3.2M184.4 236l-.2-3.2"/>
</g>
<g fill="none" stroke="#000" stroke-width=".21" stroke-dasharray="1.3 .6" stroke-dashoffset="-.1">
<path d="M61.7 48.5h7.2M68.9 45.3h-7.2M180.5 49.4a3.2 3.2 0 0 0 4.6-.5M180.7 49.4a3.2 3.2 0 0 0 3.2 .5M361.1 48.5h7.2M361.1 45.3a2.94 2.94 0 0 1 0 3.2M368.3 45.3h-7.2M380 48.5h3.4M383.4 45.3h-3.4M74.3 77.9a3.6 3.6 0 0 0-2.7-4M77 77.9a3.6 3.6 0 0 0-2.7-4M78.7 77.9a3.6 3.6 0 0 0-2.7-4"/>
<path d="M79.2 73.9a3.6 3.6 0 0 0-2.7-4M81.9 73.9a3.6 3.6 0 0 0-2.7-4M343.7 73.9a3.6 3.6 0 0 1 2.8-4M346.4 73.9a3.6 3.6 0 0 1 2.7-4M348.1 73.9a3.6 3.6 0 0 1 2.8-4M348.6 77.9a3.6 3.6 0 0 1 2.8-4M351.3 77.9a3.6 3.6 0 0 1 2.7-4M71.6 105.1a3.6 3.6 0 0 0 2.7-4M74.3 105.1a3.6 3.6 0 0 0 2.7-4M76 105.1a3.6 3.6 0 0 0 2.7-4M76.5 109.1a3.6 3.6 0 0 0 2.7-4M79.2 109.1a3.6 3.6 0 0 0 2.7-4"/>
<path d="M182.3 109.1a2.98 2.98 0 0 1-2.3-3.6l.1-.4M184.8 109.1a2.98 2.98 0 0 1-2.3-3.6v-.4M346.5 109.1a3.6 3.6 0 0 1-2.8-4M349.1 109.1a3.6 3.6 0 0 1-2.7-4M350.9 109.1a3.6 3.6 0 0 1-2.8-4M351.4 105.1a3.6 3.6 0 0 1-2.8-4M354 105.1a3.6 3.6 0 0 1-2.7-4M376.7 156.9l-3.4-.1M388.4 156.9l3.1 1.3M391.8 157.4l-3.1-1.3M374.7 165.4v9.2M376.6 165.2h-3.3"/>
<path d="M379.5 174.6v-9.2M375.8 193.4a.84 .84 0 0 1-.1-1 .84 .84 0 0 1 .9-.3h1.4M375.8 199.8h-3.4M376.5 189.8l-3.4-.1M376.6 184.2l-3.3-.1M376.7 190.4a.65 .65 0 0 0 .7 .2 .65 .65 0 0 0 .4-.6 .78 .78 0 0 0-1.3 .2l.2 .2M376.7 187.2a.65 .65 0 0 0 .7 .1 .65 .65 0 0 0 .4-.6 .78 .78 0 0 0-1.3 .3l.2 .2M378.5 192.5a.84 .84 0 0 1 .1 .9 .84 .84 0 0 1-.9 .4l-1.4-.1M179.5 211.5l.9 12.8"/>
</g>
<g fill="none" stroke="#000" stroke-width=".21" stroke-dasharray="1.3 .6" stroke-dashoffset=".7">
<path d="M83.3 50.1l.2-2v-3.6M184 49.9l1.1-.7M380.2 43.7l.2 2.1v3.6M63.3 91.3v3.6M63.7 97.3v1.4M66.9 98.7v-1.4M67.3 94.9v-3.6M179.5 91.3v3.6M183.5 94.9v-3.6M362.7 91.3v3.6M363.1 97.3v1.4M366.3 98.7v-1.4"/>
<path d="M366.7 94.9v-3.6M71.6 102.7l.6-.3 .4-.5M362.8 145.2l1.4 .7M365.6 143l-1.3-.6M376.8 156.1l-3.6-.1M376.9 157.8l-3.6-.1M382.7 157l-3.6-.1M382.8 156.3l-3.6-.1M382.9 157.9h-3.6M376.5 164.3l-.4 5.6M376.5 164.3l-3.6-.1M378.9 164.3l-.4 5.7"/>
<path d="M382.5 164.4l-3.6-.1M382.5 163.7l-3.6-.1M382.6 165.4l-3.6-.1M199.5 199l-2.5-2.6M373.9 188.3a6.7 6.7 0 0 1 7.3 .6 1.91 1.91 0 0 1-.8 3.1 6.7 6.7 0 0 1-7.4-.6l-.4-.7-.1-.5M375.5 191.8v1.3M376.5 189.8l.1-5.6M376.6 184.2v-19M376.7 188.9l.2-5.6M376.7 188.9l-3.6-.1M376.9 183.3l-3.6-.1M378.7 193.1v-1.3"/>
<path d="M378.9 189.8l.1-5.6M379 184.2v-18.9M379.1 188.9l.2-5.6M381.8 200l-3.6-.1M382.5 189.9l.1-5.6M382.5 189.9l-3.6-.1M382.5 185.7v-19M382.6 184.3l-3.6-.1M382.6 184.3v-18.9M382.7 189l.2-5.6M382.7 189l-3.6-.1M382.9 183.4l-3.6-.1"/>
<path d="M175.9 216l2.5 2.6M178.4 218.6l-2.4-2.7M180.7 216.4l-2.5-2.6M183.9 217.2a2.4 2.4 0 0 1-3.3 2.3 2.4 2.4 0 0 1-.6-4 2.4 2.4 0 0 1 3.9 1.3v.4M191.2 206.6l-2.4-2.6M194.2 203.9l-2.5-2.6M195.3 211l-2.4-2.6M196.5 201.7l-2.4-2.6M198.3 208.3l-2.5-2.6M200.6 206.1l-2.4-2.6M203.5 203.4l-2.4-2.6M372.3 201.8l3.6 .1"/>
<path d="M375.9 201.3l-3.6-.1M378.3 202h3.6M381.7 201.4l.1-1.4M381.9 201.5l-3.6-.1M180 220.4l2.4 2.6M182.5 223l-2.4-2.7M184.8 220.8l-2.5-2.6M184.8 220.8a4.8 4.8 0 0 1-6.8-.2 4.8 4.8 0 0 1 .2-6.8"/>
</g>
<g fill="none" stroke="#000" stroke-width=".21" stroke-dasharray="1.3 .6" stroke-dashoffset=".6">
<path d="M182.8 43.7a3.2 3.2 0 0 0-3 2.1 3.2 3.2 0 0 0 .9 3.6M185.1 45l-.9-.8M67.6 73.9h-5.8M67.6 69.9h-5.8M68.9 73.9h-1.3M68.9 69.9h-1.3M63.7 98.7h1.2M64.3 95.3v2M65.7 98.7h1.2M66.3 97.3v-2M180.5 95.3v2M182.5 97.3v-2"/>
<path d="M363.1 98.7h1.2M363.7 95.3v2M365.1 98.7h1.2M365.7 97.3v-2M373.8 150.8l5.2 2.6M375.3 147.9a.98 .98 0 0 0-1.4 .9l-.2 1v.8l.1 .1M380.4 150.5l-5.1-2.6M382.7 155l-9.6-.2M382.9 153.9l-.2 1.1M389.6 155.1a1.89 1.89 0 0 0-1.8 2.1l.1 .5 .3 .3M382.5 166.4l-9.6-.2M382.5 166.1l-9.6-.2"/>
<path d="M382.5 166.7l-9.6-.2M375.5 191.8v1.1M378.7 192.9v-1.1M382.1 193l-9.6-.2M382.5 187.9l-9.6-.2M382.5 185.7l-9.6-.2M184.5 217.1a3 3 0 0 1-4.2 3 3 3 0 0 1-.7-5.1 3 3 0 0 1 4.9 1.7v.4M188.9 217l-6.5-7M195.3 211l-6.5-7M196.5 210l-6.5-7.1M200.6 206.1l-6.5-7M381.7 201.4l-9.6-.2"/>
<path d="M180.3 235h1.2M180.7 224.6l-6.5-7M181.5 234.2h-1.2M183.5 223.1l-.9-13.3M183.9 234.8l1.2-.1M185.1 233.9l-1.2 .1"/>
</g>
<path d="M182.2 43.8a3.2 3.2 0 0 0-2.7 2.2 3.2 3.2 0 0 0 1 3.4M181.5 213.7a3.6 3.6 0 0 1 3.2 5.3 3.6 3.6 0 0 1-6.1 .4 3.6 3.6 0 0 1 2.4-5.6l.5-.1" fill="none" stroke="#000" stroke-width=".21" stroke-dasharray="1.3 .6" stroke-dashoffset="-.2"/>
<path d="M349.1 69.9h1.8M354 73.9h1.8M65.2 94.9h-1.9M64.5 109.1h1.7M350.9 109.1h-1.8M355.8 105.1h-1.8" fill="none" stroke="#000" stroke-width=".21" stroke-dasharray="1.3 .6" stroke-dashoffset=".9"/>
<g fill="none" stroke="#000" stroke-width=".21" stroke-dasharray="1.3 .6" stroke-dashoffset=".1">
<path d="M380.7 148.7a2.81 2.81 0 0 1-2.9 2 4.2 4.2 0 0 1-4.2-1.6v-.8l.7-.9M382.7 157l-.8 12.4M382.7 155l-.8 12.5M372.3 172.5a3.1 3.1 0 0 1 2.6-2.3l1.2-.3M381.9 174.7a3.6 3.6 0 0 1-3.4 2.5 6.7 6.7 0 0 1-5.6-1.3M374.6 185.4a5.1 5.1 0 0 1 5.9 .7 1.55 1.55 0 0 1-1 2.4 5 5 0 0 1-5.8-.9 1.53 1.53 0 0 1 .9-2.2M374.6 188.7a5.1 5.1 0 0 1 5.9 .6 1.55 1.55 0 0 1-1 2.4 5 5 0 0 1-5.8-.9 1.53 1.53 0 0 1 .9-2.1M381.7 193.1v-2.9M181.5 215.3a2 2 0 0 1 1.8 2.9 2 2 0 0 1-3.4 .3 2 2 0 0 1 1.3-3.1l.3-.1M375.9 201.3l.8-12.4M378.3 201.4l.8-12.5M381.8 204.4l-.1-3"/>
<path d="M381.9 201.5l.8-12.5M180.3 235l4.8-.3"/>
</g>
<path d="M373.5 148.7v1.9M381.9 174.7v-2M381.9 169.4v-1.9M381.9 167.4v-2M376.3 188.2v2M377.9 190.2v-2M382.1 193v1.9" fill="none" stroke="#000" stroke-width=".21" stroke-dasharray="1.3 .6" stroke-dashoffset="1"/>
<text font-size="8.7" x="346" y="279.6">clamP-00</text>
<g font-size="5.3">
<text x="41" y="9.4">8</text>
<text x="88.5" y="9.4">7</text>
<text x="138.5" y="9.4">6</text>
<text x="188.5" y="9.4">5</text>
<text x="238.5" y="9.4">4</text>
<text x="288.5" y="9.4">3</text>
<text x="338.5" y="9.4">2</text>
<text x="386" y="9.4">1</text>
<text x="16.2" y="31.2">F</text>
<text x="411.2" y="31.2">F</text>
<text x="16.1" y="75.4">E</text>
<text x="411.1" y="75.4">E</text>
<text x="15.5" y="125.4">D</text>
<text x="410.5" y="125.4">D</text>
<text x="15.4" y="175.4">C</text>
<text x="410.4" y="175.4">C</text>
<text x="16" y="225.4">B</text>
<text x="411" y="225.4">B</text>
<text x="15.5" y="269.7">A</text>
<text x="410.5" y="269.7">A</text>
<text x="41" y="291.4">8</text>
<text x="88.5" y="291.4">7</text>
<text x="138.5" y="291.4">6</text>
<text x="188.5" y="291.4">5</text>
<text x="238.5" y="291.4">4</text>
<text x="288.5" y="291.4">3</text>
<text x="338.5" y="291.4">2</text>
<text x="386" y="291.4">1</text>
</g>
<g font-size="4.8">
<text x="87.4" y="15.2">0.08</text>
<text x="38" y="31" transform="rotate(-90 38 31)">0.01</text>
<text x="76.9" y="34.1">0.02</text>
<text x="36.9" y="53.7">0.03</text>
<text x="63.2" y="49.9" transform="rotate(86 63.2 49.9)">0</text>
<text x="47" y="63.7" transform="rotate(-45 47 63.7)">0.02</text>
<text x="208.5" y="64" transform="rotate(-90 208.5 64)">0.01</text>
<text x="237.4" y="77.7" transform="rotate(-90 237.4 77.7)">0.22</text>
<text x="159.3" y="86.2" transform="rotate(-90 159.3 86.2)">0.02 0.06</text>
<text x="141.3" y="99.3" transform="rotate(-90 141.3 99.3)">0.02</text>
<text x="223.5" y="98" transform="rotate(-90 223.5 98)">0.13</text>
<text x="123.3" y="126" transform="rotate(-90 123.3 126)">0.02</text>
<text x="145.9" y="130.6" transform="rotate(-90 145.9 130.6)">0.01</text>
<text x="239.8" y="128.9" transform="rotate(-90 239.8 128.9)">0.04</text>
<text x="66.3" y="135.4">0.14</text>
<text x="157.8" y="138" transform="rotate(-90 157.8 138)">0.01</text>
</g>
<text font-size="3.9" x="400.9" y="275.5">A3</text>
<g font-size="2.1">
<text x="230.6" y="234.6">UNLESS OTHERWISE SPECIFIED:</text>
<text x="230.6" y="237.1">DIMENSIONS ARE IN MILLIMETERS</text>
<text x="230.6" y="239.5">SURFACE FINISH:</text>
<text x="264.4" y="234.5">FINISH:</text>
<text x="311.3" y="234.5">DEBURR AND</text>
<text x="311.3" y="237">BREAK SHARP</text>
<text x="311.3" y="239.5">EDGES</text>
<text x="342.6" y="235.9">DO NOT SCALE DRAWING</text>
<text x="383.3" y="236.1">REVISION</text>
<text x="230.6" y="242">TOLERANCES:</text>
<text x="232.2" y="244.5">LINEAR:</text>
<text x="232.2" y="247">ANGULAR:</text>
<text x="244.3" y="252">NAME</text>
<text x="260" y="251.9">SIGNATURE</text>
<text x="277.2" y="251.9">DATE</text>
<text x="330.1" y="251.9">TITLE:</text>
<text x="230.6" y="256.1">DRAWN</text>
<text x="230.9" y="260.3">CHK'D</text>
<text x="230.4" y="264.4">APPV'D</text>
<text x="231.1" y="268.8">MFG</text>
<text x="231.5" y="273">Q.A</text>
<text x="285.6" y="272.5">MATERIAL:</text>
<text x="330" y="272.5">DWG NO.</text>
<text x="285.6" y="285.5">WEIGHT:</text>
<text x="330.1" y="285.6">SCALE:1:5</text>
<text x="374.5" y="285.6">SHEET 1 OF 1</text>
</g>
</svg>
